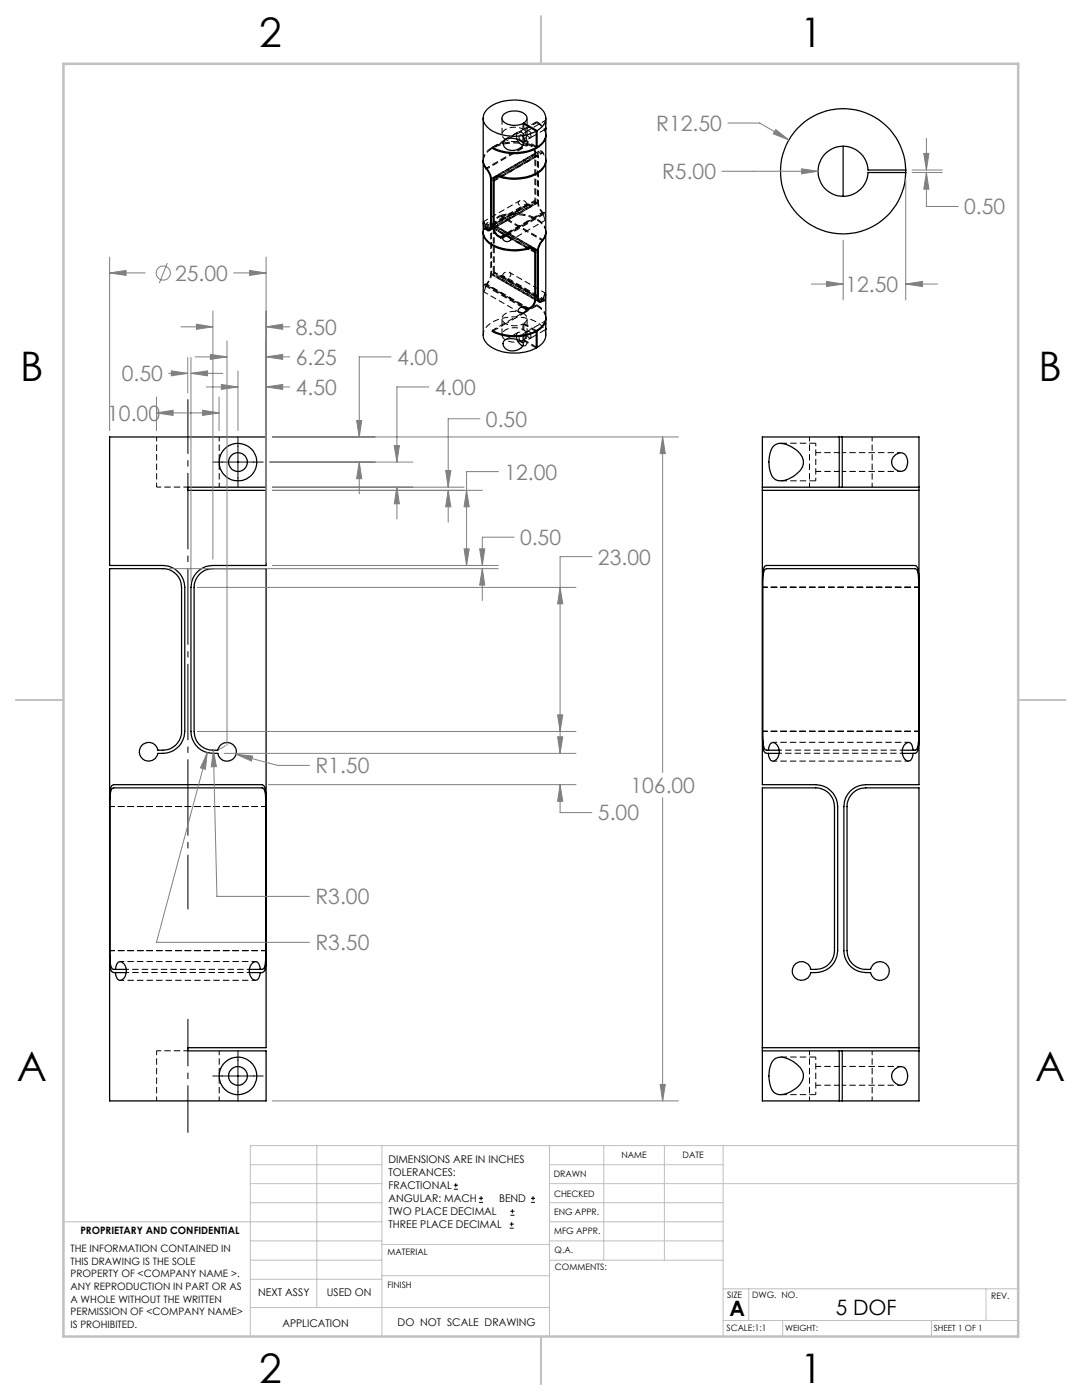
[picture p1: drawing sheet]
<svg xmlns="http://www.w3.org/2000/svg" width="216mm" height="279mm" viewBox="0 0 216 279" stroke-linecap="round" stroke-linejoin="round" font-family="sans-serif">
<g fill="none" stroke="#000" stroke-width=".2" stroke-dasharray="1.3 .6" stroke-dashoffset=".7" stroke-linecap="butt">
<path d="M103.7 29.6l1.1-.7M104.9 26.6a.82 .82 0 0 0 1 .9 .88 .88 0 0 0-.9-1.2l-.1 .3M105.6 27.4a.82 .82 0 0 1-.3-1.3 .88 .88 0 0 1 .6 1.3h-.3M106.9 30.7v9.4M107.4 31v9.4M107.7 30.4l-8.2 4.7M108.3 30.5a.49 .49 0 0 0-.7-.1 .49 .49 0 0 0-.2 .6M108.3 30.5l-8.2 4.7M97.1 44.8l8.1 4.7M97.1 56.9l8.1 4.7M97.9 54.7v-9.4M97.9 45.3a.49 .49 0 0 0-.2-.6 .49 .49 0 0 0-.6 .1"/>
<path d="M98.1 45.2v9.4M100.3 54.9l8.1 4.8M100.3 55.1l8 4.7M105.1 40.9l-8.1 4.6M105.1 40.6l-8.2 4.8M105.8 49.4l-8.2-4.8M106.7 40v-9.4M107.3 40.3v-9.4M108.3 42.6l-8.2 4.7M103.7 69.6l1.1-.6M104.9 66.6a.4 .4 0 0 1 .4-.4 .4 .4 0 0 1 .4 .3 .56 .56 0 0 1 .3 .6 .56 .56 0 0 1-.4 .5 1.1 1.1 0 0 1-.7-1M105.6 67.4a.4 .4 0 0 0 .5-.1 .4 .4 0 0 0 0-.6 .56 .56 0 0 0-.4-.5 .56 .56 0 0 0-.6 .1 1.1 1.1 0 0 0 .5 1.1"/>
<path d="M162.8 92.2v-3.7M162.8 96v-3.8M180.1 150.3h-24.6M180.1 149.7h-24.6M25.2 194.1h24.6M25.2 193.5h24.6M162.8 211v7.5"/>
</g>
<g fill="none" stroke="#000" stroke-width=".2" stroke-dasharray="1.3 .6" stroke-dashoffset=".4" stroke-linecap="butt">
<path d="M106.7 30.6a1.87 1.87 0 0 0-1.3-1.7M106.7 30.6l-8.6 5M107.1 24.5l-8.7 5M107.3 30.9l-8.7 5M98.1 45.2l8.6 5M98.1 54.6l8.6 5M98.6 44.9l8.7 5M98.6 54.3l8.7 5M99.9 43.2a1.86 1.86 0 0 0-1.3 1.7M106.7 40l-8.6 5M107.3 40.3l-8.7 5M103.2 67.8l-.2-.8"/>
<path d="M103.6 67.4a.4 .4 0 0 1 .3-.5 .4 .4 0 0 1 .5 .4 .6 .6 0 0 1-.1 1M108.9 66.8a3.8 3.8 0 0 0-3.1-3.1 9.1 9.1 0 0 0-8.6 1.4l-.5 .8-.3 .9M31.2 97.2h6.3M31.2 87.2v10M43.7 97.2v-10M161.5 87.2v10M174 97.2v-10M154.2 151.9h27.1M181.3 148.1h-27.1M24 195.6h27M51 191.9h-27M31.2 209.7h6.3"/>
<path d="M31.2 209.7v10M43.7 209.7v10M161.5 209.7v10M174 219.7v-10"/>
</g>
<g fill="none" stroke="#000" stroke-width=".2" stroke-dasharray="1.3 .6" stroke-dashoffset=".3" stroke-linecap="butt">
<path d="M103.8 28a.5 .5 0 0 1-.3-.6 .5 .5 0 0 1 .6-.4l.4 .5 .1 .5M104.4 25.8a3.5 3.5 0 0 0-4.1 .5 1.05 1.05 0 0 0 .6 1.6M104.5 27.8a1.06 1.06 0 0 0 .7-1 1.06 1.06 0 0 0-.8-1M105.2 28.3a1.88 1.88 0 0 0-1.8-2 1.02 1.02 0 0 0-.2 1.4M105.4 28.7a2.15 2.15 0 0 1 1.5 2M106.9 30.7l-8.8 5.1M107.4 31l-8.8 5.1M107.6 30.1l-8.8 5.1M96.5 58.2l7.2 4.2M96.9 57.1l7.3 4.2M97.8 46l8.7-5.1M97.9 45.3l8.8 5.1"/>
<path d="M97.9 54.7l8.8 5.1M98.1 54.6a3.9 3.9 0 0 1-1 2.3M98.4 45a2.18 2.18 0 0 1 1.5-2M98.4 45l8.9 5.1M98.4 54.4l8.9 5.1M98.8 55.2l8.8 5.1M100.3 54.9a.88 .88 0 0 1 .8-.6 .88 .88 0 0 1 .8 .5 .98 .98 0 0 1-1.6 .3M101.7 48.1l7.1-4.2M103.7 40.1l-7.2 4.1M105.1 40.9a.91 .91 0 0 1-1 .3 .91 .91 0 0 1-.7-.9 .94 .94 0 0 1 1.7 .3M106.5 49.5l-8.7-5.1M106.9 40.1l-8.8 5.1"/>
<path d="M107.4 40.4l-8.8 5.1M108.3 42.6l-.2-.2a3.9 3.9 0 0 1-.8-2.1M108.4 42.8l-7.2 4.2M108.8 58.5l-7.1-4.1M103.8 68l-.2-.6M104.4 62.6a3.5 3.5 0 0 0-4.1 .5 1.05 1.05 0 0 0 .6 1.5M104.5 64.5a1.06 1.06 0 0 0 .7-1 1.06 1.06 0 0 0-.8-.9M107.1 60.8l-8.8 5.1M183.4 117.2h-31.2M183.4 146h-31.2M21.9 161h31.2M21.9 189.7h31.2"/>
</g>
<g fill="none" stroke="#000" stroke-width=".2" stroke-dasharray="1.3 .6" stroke-linecap="butt">
<path d="M100.2 23.6v3.2M104.4 27.9v-3.3M104.6 28v.2l-.3 .1M105.2 26.8v-3.2M107.1 24.3v.2M108.9 26.9a3.2 3.2 0 0 0-1.8-2.4M96.9 57.1l-.4 1.1 .1-1.1 .1-.4 .2 .2M96.9 56.9l.2-.2M97.1 56.9l-.2 .2M98.4 54.4v-9M98.6 45.5v8.8M99.9 55l.4-.1"/>
<path d="M100.3 55.1l-.4 .1M105.1 40.6l.3 .1M105.4 40.9l-.3-.1M108.3 42.4l.1 .2M108.4 42.6l.2-.2 .2 .3v1.2l-.4-1.1M108.4 42.8l-.1-.2M100.2 63.6v3.2M103 67a.69 .69 0 0 1 .5-.7 .69 .69 0 0 1 .8 .3 1.81 1.81 0 0 1 .6 2.3l-.5 .1M104.4 64.6v3.3M104.5 67.8v-3.3M105.2 66.8v-3.2M107.1 61a3.1 3.1 0 0 1 1.8 2.5"/>
<path d="M107.1 61v-.2M155.8 96h7M162.8 88.5h-7M155.8 218.5h7M162.8 211h-7"/>
</g>
<g fill="none" stroke="#000" stroke-width=".25">
<path d="M96.4 32.1v14.1a3.8 3.8 0 0 0 3.2 3.2 11.4 11.4 0 0 0 6.4 0l.8 .3 .1 .6M96.4 32.1l.2 .8 .4 .9M96.4 23.6v8.4a3.8 3.8 0 0 0 1.1 2.3l.4 .7 .2 .8v9.4a.59 .59 0 0 1-.3 .7 .59 .59 0 0 1-.8-.1M97 33.8l.6 .9 .3 1M97.2 33.7l-.2 .1M97.9 35.7v9.4M98 35.6l-.1 .1M98.4 36v9.4M98.4 29.5l-.2 .1M98.6 35.9l-.2 .1M99.5 35.1l-.5 .3M99.9 35.4a.83 .83 0 0 0-1.3 .7v9.4a2.03 2.03 0 0 0 1.7 1.8"/>
<path d="M100.1 35.2l-.2 .2M100.5 28a3.1 3.1 0 0 1 3.9 .6 2.16 2.16 0 0 1-2.9 1.3 1.32 1.32 0 0 1-1-1.9zM103.2 27.8a2.03 2.03 0 0 0 1.2 1.2M103.8 28l.5 .4M104.5 24.6a1.1 1.1 0 0 0 .7-1.2 1.1 1.1 0 0 0-.9-.9 3.4 3.4 0 0 0-4 .7 1.21 1.21 0 0 0 .9 1.6 4.3 4.3 0 0 0 3.2-.1l2.6 1.5M104.5 24.6l2.7 1.5M104.5 24.6v.2M107 26.2v3.3a9.9 9.9 0 0 1-8.8-.1v.2M107 29.2l.2 .2M107.2 26.1a2.6 2.6 0 0 0 1.2-4 8.3 8.3 0 0 0-7.4-2 5.1 5.1 0 0 0-4.6 3.1 2.94 2.94 0 0 0 2.1 3 9.7 9.7 0 0 0 8.5 0M107.2 26.1v3.3M108.9 27a3.2 3.2 0 0 1-2.2 2.8 9.9 9.9 0 0 1-8.5-.2"/>
<path d="M108.9 25.7v1.1a3 3 0 0 1-1.7 2.6M108.9 23.6v2.2M108.9 25.6v.2M108.9 32.1v14.1a4.2 4.2 0 0 1-1.2 2.5l-.5 1.4v9.4a.59 .59 0 0 0 .3 .7 .59 .59 0 0 0 .8-.1M108.9 27.1v4.9a3.8 3.8 0 0 1-3.2 3.1 11 11 0 0 1-6.3 0l-.8 .2-.2 .7M108.9 32.1a3.8 3.8 0 0 1-3.2 3.2 10.2 10.2 0 0 1-5.8 .1M168.2 29.2v10M180.7 33.9h-7.5a5 5 0 0 0-7.5-4 5 5 0 0 0 0 8.6 5 5 0 0 0 7.5-4.1h7.5M180.7 33.9a12.5 12.5 0 0 0-18-10.9 12.5 12.5 0 0 0-2.4 21 12.5 12.5 0 0 0 20-6.6l.4-3M180.7 33.9v.5M96.4 46.5v20.4a3.6 3.6 0 0 0 2.8 3 10.2 10.2 0 0 0 7.8-.4v-3.3M96.4 46.4a3.8 3.8 0 0 0 3.2 3.2 10.2 10.2 0 0 0 5.8 .1"/>
<path d="M96.9 45.6l.1 .2M97 45.5l-.1 .1M97.2 45.7l-.2 .1M97.9 45.1a.53 .53 0 0 1-.5 .7 .53 .53 0 0 1-.5-.6l-.4-1-.1 .2a1.79 1.79 0 0 0 .4 1.4l.1-.2M98 45.5l-.4 .3M98.1 45l-.2 .1M98.4 45.4a2.2 2.2 0 0 0 1.5 2M98.6 45.3l-.2 .1M99.9 47.4l.4 .1M100.1 47.3l-.2 .1M100.3 47.3v-.1a.84 .84 0 0 1 1.1-.2 .84 .84 0 0 1 .4 1 .95 .95 0 0 1-1.5-.5M100.9 47l-.6 .3"/>
<path d="M101.2 47l-.9 .5M105.2 49.5l.2 .2M105.4 49.7a.86 .86 0 0 1 1.3 .7v9.4a1.93 1.93 0 0 1-1.6 1.8M105.8 49.4l.6 .3M106.7 50.2l.2 .1M106.7 59.6l.2 .1M106.9 59.7a2.23 2.23 0 0 1-1.5 2M106.9 50.3v9.4M107.2 59.3l.2 .1M107.3 59.8l.4 .3M107.3 49.9l.1 .1M107.4 59.4a.52 .52 0 0 0 .5 .6 .52 .52 0 0 0 .5-.5l.4-1v.9l-.1 .6-.2 .1-.1-.2"/>
<path d="M107.4 50v9.4M108.2 48h.1M108.3 48l-.8 1.3-.1 .7M108.3 59.8l.1 .1M108.4 59.9l-.1 .2M108.9 46.5v16.9a3.6 3.6 0 0 1-2.6 2.9 9.8 9.8 0 0 1-8.1-.4v.2M108.9 46.4l-.1 .8-.5 .8M98.2 66.1a9.7 9.7 0 0 0 8.8 .1M98.4 66l-.2 .1M100.6 68a3.3 3.3 0 0 1 3.8 .4 .96 .96 0 0 1-.8 1.2 2.07 2.07 0 0 1-3.2-.8zM103.2 67.8a2.07 2.07 0 0 0 1.2 1.2M103.8 68l.5 .4"/>
<path d="M104.1 61.3l1 .5M104.4 61.2l.7 .4M105.1 61.6a.94 .94 0 0 0-1.7 .2v.2a.87 .87 0 0 0 .9 .5 .87 .87 0 0 0 .8-.7M105.2 61.6l.2 .1M105.4 61.7l-.3 .1M106.8 66.1l.2 .1M107 66l.2 .1M107 69.3l.2 .1M107.2 66.1v3.3M108.1 60l.2 .1M108.9 63.5a2.99 2.99 0 0 1-1.7 2.6M108.9 65.7v1.2a3.1 3.1 0 0 1-1.7 2.5"/>
<path d="M108.9 63.6v2.1M108.9 65.6v.1M21.9 87.2h31.2v10h-15.6v.7h15.6v15h-9.5a4.6 4.6 0 0 0-5.5 4.3v28.8a4.7 4.7 0 0 0 5.4 4.4 1.86 1.86 0 0 0 2.8 1.2 1.86 1.86 0 0 0 0-3.1 1.86 1.86 0 0 0-2.8 1.2h-.2a4 4 0 0 1-4.6-3.7v-28.8a3.7 3.7 0 0 1 3.8-3.7h10.6v95.6h-15.6v.6h15.6v10h-31.2v-106.2h9.4a4 4 0 0 1 4.8 2.9l.1 .8v28.8a4 4 0 0 1-4.7 3.7 1.86 1.86 0 0 0-2.9-1.2 1.86 1.86 0 0 0 0 3.1 1.86 1.86 0 0 0 2.9-1.2h.1a4.7 4.7 0 0 0 5.3-4.4v-28.8a4.6 4.6 0 0 0-5.6-4.3h-9.4zM152.1 97.2h15.4M152.1 97.9h31.3M154.4 88.9a2.33 2.33 0 0 1 2.7-.1 4.8 4.8 0 0 1 3.2 3.1 3.5 3.5 0 0 1-2 3.2 3.8 3.8 0 0 1-3.5 .7 3.9 3.9 0 0 1-1.4-3.6l.4-2.1zM167.5 87.2h-15.4v69.4h8.3a8.5 8.5 0 0 1 4.7 .7 4.5 4.5 0 0 1 2 3.7v28.7a4.7 4.7 0 0 1-5.3 4.4 1.87 1.87 0 0 1-2.9 1.2 1.87 1.87 0 0 1 0-3.1 1.87 1.87 0 0 1 2.9 1.3h.1a4 4 0 0 0 4.6-3.8v-28.7a3.7 3.7 0 0 0-3.7-3.8h-10.7v62.5h15.4M167.5 87.2h.6M167.5 87.2v10M167.5 97.2h.6M168.1 97.2h15.3M168.1 87.2h15.3v69.4h-8.4a8.9 8.9 0 0 0-4.3 .5 4.4 4.4 0 0 0-2.3 3.9v28.7a4.7 4.7 0 0 0 5.3 4.4 1.88 1.88 0 0 0 2.9 1.3 1.88 1.88 0 0 0 0-3.2 1.88 1.88 0 0 0-2.9 1.3h-.1a4 4 0 0 1-4.6-3.8v-28.7a3.7 3.7 0 0 1 3.8-3.8h10.6v62.5h-15.3"/>
<path d="M168.1 87.2v10M178.3 91.2a1.48 1.48 0 0 1 1.6-.8 1.48 1.48 0 0 1 1.2 1.4 2.39 2.39 0 0 1-.7 2.1 1.8 1.8 0 0 1-2.1-.5 1.8 1.8 0 0 1 0-2.2zM152.2 117.2l.1-3.4a.85 .85 0 0 1 1.1-.9h29.2a1.09 1.09 0 0 1 .6 1.1l.1 3.2M152.2 117.2v28.8M152.2 117.2h.1M152.2 117.2a6.6 6.6 0 0 1 .5-3.6l.3-.1h28.6a1.51 1.51 0 0 1 1.3 .2l.3 1 .1 2.5M183.3 117.2v28.8M152.2 146a8.7 8.7 0 0 0 .4 4.2l.7 .2M152.2 146h.1M152.2 146l.2 2.9a.82 .82 0 0 0 .6 .8h.3M153.3 149.7a1.46 1.46 0 0 1 .9-1.5 2.07 2.07 0 0 1 1.3 1.7 2.07 2.07 0 0 1-1 2 .91 .91 0 0 1-1.1-1l-.1-.5M153.3 149.7h2.2"/>
<path d="M153.3 150.4h2.2M180.1 149.7h2.1M180.1 150.4h2.1M182.2 149.7a1.66 1.66 0 0 0-.8-1.5 1.98 1.98 0 0 0-.9 3.2l.8 .5a1.43 1.43 0 0 0 .9-1.5M183.3 146a7.6 7.6 0 0 1-.5 3.6l-.6 .1M183.3 146a9.6 9.6 0 0 1-.3 4.1l-.2 .2-.6 .1M21.9 161a6.6 6.6 0 0 1 .5-3.7l.3-.1h28.6a1.32 1.32 0 0 1 1.3 .2l.4 1.1 .1 2.5M21.9 161a10.6 10.6 0 0 1 .4-4.2 1.42 1.42 0 0 1 1.4-.2h28.1a.92 .92 0 0 1 1.2 1.1l.1 3.3M21.9 161v28.7M53.1 161h.1M21.9 189.7l.2 3a.82 .82 0 0 0 .6 .8h.3M21.9 189.7a8.7 8.7 0 0 0 .5 4.3l.6 .1"/>
<path d="M23 193.5a1.46 1.46 0 0 1 1-1.6 2.07 2.07 0 0 1 1.2 1.8 2.07 2.07 0 0 1-1 1.9 .91 .91 0 0 1-1.1-.9l-.1-.6M23 194.1h2.2M23 193.5h2.2M49.8 194.1h2.1M49.8 193.5h2.1M51.9 193.5a1.66 1.66 0 0 0-.7-1.6 1.98 1.98 0 0 0-1 3.3l.8 .5a1.43 1.43 0 0 0 .9-1.6M53.1 189.7a7.6 7.6 0 0 1-.5 3.7l-.7 .1M53.1 189.7h.1M53.1 189.7l-.1 3a1.37 1.37 0 0 1-.7 1.4h-.4M152.1 209.1h31.3M152.1 209.7h15.4M154.4 211.5a2.52 2.52 0 0 1 3-.1 4 4 0 0 1 2.9 3.7 5.2 5.2 0 0 1-5.1 3.3 2.56 2.56 0 0 1-1.7-2.5 5.5 5.5 0 0 1 .9-4.4z"/>
<path d="M167.5 219.7h.6M167.5 209.7v10M167.5 209.7h.6M168.1 209.7h15.3M168.1 209.7v10M178.6 213.4a1.37 1.37 0 0 1 1.4-.5 1.37 1.37 0 0 1 1 1.1 1.99 1.99 0 0 1-1 2.6 1.83 1.83 0 0 1-1.9-1.1 1.83 1.83 0 0 1 .5-2.1z"/>
<circle cx="47.5" cy="92.2" r="1.88"/>
<circle cx="47.5" cy="92.2" r="3.7"/>
<circle cx="47.5" cy="214.7" r="1.87"/>
<circle cx="47.5" cy="214.7" r="3.7"/>
</g>
<path d="M104.4 25.8l-3.5 2.1M108.8 24.1l-3.6 2M108.9 25.5l-.1-1.4 .1 .6M97.1 56.7l.6-1 .2-1M107.4 40.4l.2 .9 .7 1.1M104.4 62.6l-3.5 2M108.8 64.1l-3.6 2M108.9 64.7l-.1-.6 .1 1.4M168.1 94.1h11.7M179.8 90.3h-11.7M168.1 216.6h11.7M179.8 212.8h-11.7" fill="none" stroke="#000" stroke-width=".2" stroke-dasharray="1.3 .6" stroke-dashoffset=".5" stroke-linecap="butt"/>
<path d="M103.3 26.3l-2.4 1.5M104.5 27.8l2.5 1.4M100.9 64.6l-2.5 1.4M103.3 66.4l-2.4 1.4M104.5 67.8l2.5 1.4M104.5 67.8a1.09 1.09 0 0 0 .7-1.1 1.09 1.09 0 0 0-.9-1 3.4 3.4 0 0 0-4 .7 1.42 1.42 0 0 0 1.5 1.8 4 4 0 0 0 2.6-.3M106.8 66.1l-2.4-1.5M107 66l-2.5-1.5M162.8 94.1h4.7M167.5 90.3h-4.7M162.8 216.6h4.7M167.5 212.8h-4.7" fill="none" stroke="#000" stroke-width=".2" stroke-dasharray="1.3 .6" stroke-dashoffset=".2" stroke-linecap="butt"/>
<path d="M106 27.4l2.9-1.7M107.1 24.3a3.1 3.1 0 0 1 1.8 2.5M106 67.4l2.9-1.7M108.9 63.4a3.1 3.1 0 0 0-1.8-2.6" fill="none" stroke="#000" stroke-width=".2" stroke-dasharray="1.3 .6" stroke-dashoffset="-.1" stroke-linecap="butt"/>
<g fill="none" stroke="#000" stroke-width=".2" stroke-dasharray="1.3 .6" stroke-dashoffset=".8" stroke-linecap="butt">
<path d="M100.9 27.9a3.9 3.9 0 0 0 3.5 0M104.5 28.3l1.3-.8M105 26.2l-1.3 .8M107.3 30.9a.59 .59 0 0 1 .2-.7 .59 .59 0 0 1 .8 .1M108.9 32l-.1-.6-.5-.9M96.8 45.8l8.1-4.7M97.1 44.8l-.5 .8-.2 .7M97.1 44.6a.58 .58 0 0 1 .7-.2 .58 .58 0 0 1 .3 .8M100.5 55.4l8 4.7M108.5 42.4l-8 4.6M100.9 64.6a3.9 3.9 0 0 0 3.5 0M104.5 68.3l1.3-.8"/>
<path d="M104.9 61.3l-8.1-4.6M105 66.2l-1.3 .8"/>
</g>
<path d="M108.3 30.3l.5 .9 .1 .7M96.4 46.2l.2-.8 .5-.8M98.6 54.3a.83 .83 0 0 0 .4 .8 .83 .83 0 0 0 .9-.1M105.4 40.7a.85 .85 0 0 0 1.3-.7" fill="none" stroke="#000" stroke-width=".2" stroke-dasharray="1.3 .6" stroke-dashoffset=".9" stroke-linecap="butt"/>
<g fill="none" stroke="#000" stroke-width=".2" stroke-dasharray="1.3 .6" stroke-dashoffset=".6" stroke-linecap="butt">
<path d="M104.4 29a.61 .61 0 0 0 .8-.7M105.4 28.7l-8.3 4.8M105.4 28.9l-8.2 4.8M108.3 30.3l-8.4 4.9M97.1 44.6l8.3 4.9M97.1 56.7l8.3 4.8M98 45.5l8.4-4.8M99 55l8.3 4.8M99.9 55.2a.97 .97 0 0 1-1.5-.8M99.9 43l8.4 4.8M99.9 55l8.4 4.9M99.9 43.2l8.3 4.8"/>
<path d="M99.9 55.2l8.2 4.8M105.4 40.7l-8.3 4.9M105.4 40.9l-8.2 4.8M106.9 40.1a.94 .94 0 0 1-.5 .9 .94 .94 0 0 1-1-.1M108.3 42.4l-8.4 4.8"/>
</g>
<path d="M96.4 31.9a3.8 3.8 0 0 1 3.3-3.1 10.4 10.4 0 0 1 5.7-.1M100.9 27.9l-2.6 1.5M104.5 24.7v3.1M105.4 28.9a9 9 0 0 0-8.2 1.5l-.6 .8-.2 .8M107 29.4l-2.6-1.5M107.1 24.3l-2.7 1.5M96.9 56.9l7.5 4.3M99.9 43a9 9 0 0 1 8.2 1.5l.6 .8 .2 .9M108.4 42.6l-7.5 4.3M108.9 46.3a4.2 4.2 0 0 0-3.7-3.2 10.5 10.5 0 0 0-5.3 .1M107 69.4l-2.6-1.5M107.1 61l-2.7 1.6" fill="none" stroke="#000" stroke-width=".2" stroke-dasharray="1.3 .6" stroke-dashoffset=".1" stroke-linecap="butt"/>
<g fill="none" stroke="#808080" stroke-width=".2">
<path d="M144 34.2h19.2M145.2 24.6h6.4l5.8 3.3M154.8 25.9l2.6 2-3.1-1.2zM159.9 33.7l3.3 .5-3.3 .5zM180.7 35.7v24.2M182 33.9h6M182 34.4h6M184.3 30.6h1l-.4 3.3zM184.9 34.4l.4 3.3h-1zM184.9 34.4v6.8h6.3M184.9 27.6v6.3M21.9 54.5l3.3-.5v1z"/>
<path d="M21.9 51.3v34.6M21.9 54.5h7.1M33.4 52.5l-1.6 4M46.6 54.5h6.5M49.8 54l3.3 .5-3.3 .5zM53.1 51.3v60.9M161.9 56.7h6.3M164.9 56.2l3.3 .5-3.3 .5zM168.2 47.9v12M180.7 56.7l3.3-.5v1zM180.7 56.7h6.4M31.2 79.2v6.7"/>
<path d="M33.7 74.5h3.8M34.2 74l3.3 .5-3.3 .5zM36.1 65.2h6.4M37.5 71.3v7.1M38.1 74.5l3.3-.5v1zM38.1 71.3v44.7M38.1 74.5h6.4M38.9 71.2h6.4M39.2 64.7l3.3 .5-3.3 .5zM41.1 77.2h6.4M42 70.7l3.3 .5-3.3 .5zM42.5 62.1v49.5"/>
<path d="M43.7 79.2v6.7M44.2 76.7l3.3 .5-3.3 .5zM45.3 68.1v80.7M47.5 74v11.9M53.1 71.2l3.3-.5v1zM53.1 65.2l3.3-.5v1zM53.1 77.2l3.3-.5v1zM53.1 71.2h4.7M53.1 77.2h4.7M53.1 65.2h4.7M78 71.2h-6.3v16M85.5 77.2h-6.3v15"/>
<path d="M31.2 82.4l3.3-.5v1zM31.2 82.4h.1M31.2 82.4h12.5M40.4 81.9l3.3 .5-3.3 .5zM53.8 92.2h28.6M54.4 87.2h81M54.4 97.2h38.2M54.4 97.9h41.9M71.2 83.9h1l-.5 3.3zM71.7 92.2l.5 3.3h-1zM71.7 92.2v6.4M78.7 88.9h1l-.5 3.3z"/>
<path d="M79.2 97.2l.5 3.3h-1zM79.2 97.2v6.4M88.9 93.9h1.1l-.6 3.3zM89.4 97.9l.6 3.2h-1.1zM89.4 97.9v6.3M93.1 97.9l.5 3.2h-1zM95.8 83.6h-6.4v13.6M99.4 94.1h-6.3v18.8M132.2 87.2l.6 3.3h-1.1zM132.2 87.2v67M33.8 113.5h65.6M39.4 117.2h75.5"/>
<path d="M54.4 112.9h45M92.6 109.5h1l-.5 3.4zM95.7 109.5h1l-.5 3.4zM96.2 113.5l.5 3.3h-1zM96.2 113.5v6.3M102.6 107.2h-6.4v5.7M111.8 117.2l.5 3.3h-1zM118.1 111.1h-6.3v39.3M39.4 146h75.5M41.3 150.2l-.3 3.3-1-.3zM41.3 150.2l-10.1 37.9h30.5M42.6 149.7l.6 3.3h-1z"/>
<path d="M42.6 149.7l.7 29.2h18.4M44.7 150.4h70.2M45 148.8l-1.3 .7M47.1 150.5l3.3 .4-.2 1zM47.1 150.5l8.3 2.3h6.3M53.6 156.6h61.3M111.3 142.7h1l-.5 3.3zM111.3 147h1l-.5 3.4zM111.8 156.6l.5 3.3h-1zM111.8 156.6v5.6h6.3M132.2 159.2v60.5M54.4 219.7h81"/>
<path d="M131.7 216.4h1.1l-.6 3.3z"/>
<circle cx="32.6" cy="54.5" r="1.42"/>
</g>
<g fill="none" stroke="#000" stroke-width=".2">
<path d="M42.4 92.2h10.1M47.5 87.2v10.1M42.4 214.7h10.1M47.5 209.7v10.1M90.6 237.3h.8M90.6 236.5h.8M90.9 236.1v.9M95.6 240h.8M95.6 239.1h.8M96 238.7v.8M105.9 240h.9M105.9 239.1h.9"/>
<path d="M106.4 238.7v.8M101.7 245.1h.8M101.7 244.3h.8M101.8 242.5h.9M101.8 241.7h.9M102.1 243.9v.8M102.2 241.3v.8"/>
</g>
<path d="M37.5 226.1v-22.7" fill="none" stroke="#000" stroke-width=".2" stroke-dasharray="15.2 1.3 1.3 1.3" stroke-dashoffset="5.8" stroke-linecap="butt"/>
<path d="M37.5 181.5v-101.8" fill="none" stroke="#000" stroke-width=".2" stroke-dasharray="15.2 1.3 1.3 1.3" stroke-dashoffset="4.3" stroke-linecap="butt"/>
<g fill="none" stroke="#c0c0c0" stroke-width=".2">
<path d="M50 232.4h26.2M50 236.2h26.2M63.2 228.6v32.3M76.2 228.6v38.1M109.6 228.6v38.1M109.6 232.4h34.7M109.6 236.2h93.6M120.5 228.6v22.9M132.6 228.6v22.9M144.3 228.6v38.1M203.2 228.6h-153.2v38.1M12.7 243.8h63.5"/>
<path d="M50 251.5h26.2M50 240h26.2M50 247.7h26.2M50 255.3h26.2M76.2 254.6h33.4M76.2 248.4h33.4M109.6 251.5h34.7M109.6 243.8h34.7M109.6 240h34.7M109.6 247.7h34.7M144.3 257.2h58.9M149.4 257.2v6.3"/>
<path d="M196.7 257.2v6.3M50 260.9h59.6M144.3 263.5h58.9M156.2 263.5v3.2M185.9 263.5v3.2"/>
</g>
<path d="M108 3.2v9.5M3.1 139.7h9.6M203.2 139.7h9.5M108 266.7v9.6" fill="none" stroke="#c0c0c0" stroke-width=".25"/>
<path d="M12.7 12.7h190.5v254h-190.5z" fill="none" stroke="#c0c0c0" stroke-width=".5"/>
<path d="M71.2 83.9h1l-.5 3.3zM71.7 92.2l.5 3.3h-1zM78.7 88.9h1l-.5 3.3zM79.2 97.2l.5 3.3h-1zM88.9 93.9h1.1l-.6 3.3zM89.4 97.9l.6 3.2h-1.1zM93.1 97.9l.5 3.2h-1zM92.6 109.5h1l-.5 3.4zM95.7 109.5h1l-.5 3.4zM96.2 113.5l.5 3.3h-1zM111.8 117.2l.5 3.3h-1zM111.3 142.7h1l-.5 3.3zM111.3 147h1l-.5 3.4zM111.8 156.6l.5 3.3h-1zM132.2 87.2l.6 3.3h-1.1zM131.7 216.4h1.1l-.6 3.3zM21.9 54.5l3.3-.5v1zM49.8 54l3.3 .5-3.3 .5zM42 70.7l3.3 .5-3.3 .5zM53.1 71.2l3.3-.5v1zM39.2 64.7l3.3 .5-3.3 .5zM53.1 65.2l3.3-.5v1zM41.3 150.2l-1.3 3 1 .3zM42.6 149.7l-.4 3.3h1zM44.2 76.7l3.3 .5-3.3 .5zM53.1 77.2l3.3-.5v1zM34.2 74l3.3 .5-3.3 .5zM38.1 74.5l3.3-.5v1zM31.2 82.4l3.3-.5v1zM40.4 81.9l3.3 .5-3.3 .5zM47.1 150.5l3.1 1.4 .2-1zM159.9 33.7v1l3.3-.5zM184.3 30.6h1l-.4 3.3zM184.9 34.4l.4 3.3h-1zM154.8 25.9l-.5 .8 3.1 1.2zM164.9 56.2l3.3 .5-3.3 .5zM180.7 56.7l3.3-.5v1z" fill="#808080"/>
<g font-size="8.1">
<text x="51.7" y="9.3">2</text>
<text x="159.7" y="9.3">1</text>
<text x="4" y="76">B</text>
<text x="207.2" y="76">B</text>
<text x="3.3" y="215.7">A</text>
<text x="206.5" y="215.7">A</text>
<text x="51.7" y="276">2</text>
<text x="159.7" y="276">1</text>
</g>
<g font-size="4.2" fill="#808080">
<text x="130.9" y="26.1">R12.50</text>
<text x="132.1" y="35.8">R5.00</text>
<text x="192.4" y="42.8">0.50</text>
<text x="34.9" y="56">25.00</text>
<text x="168.7" y="58.3">12.50</text>
<text x="59" y="66.8">8.50</text>
<text x="24.3" y="76.1">0.50</text>
<text x="59" y="72.8">6.25</text>
<text x="79.2" y="72.8">4.00</text>
<text x="21.4" y="84">10.00</text>
<text x="59" y="78.8">4.50</text>
<text x="86.7" y="78.8">4.00</text>
<text x="97" y="85.1">0.50</text>
<text x="100.6" y="95.7">12.00</text>
<text x="103.8" y="108.8">0.50</text>
<text x="119.3" y="112.7">23.00</text>
<text x="62.9" y="154.3">R1.50</text>
<text x="125.8" y="158.3">106.00</text>
<text x="119.3" y="163.7">5.00</text>
<text x="62.9" y="180.5">R3.00</text>
<text x="62.9" y="189.6">R3.50</text>
</g>
<g font-size="4.2">
<text x="145.6" y="262.7">A</text>
<text x="166.8" y="262.4">5 DOF</text>
</g>
<g font-size="2.1">
<text x="77.5" y="232.2">DIMENSIONS ARE IN INCHES</text>
<text x="77.5" y="234.7">TOLERANCES:</text>
<text x="77.5" y="237.3">FRACTIONAL</text>
<text x="77.5" y="239.9">ANGULAR: MACH</text>
<text x="99.6" y="239.9">BEND</text>
<text x="77.5" y="242.5">TWO PLACE DECIMAL</text>
<text x="77.5" y="245.1">THREE PLACE DECIMAL</text>
<text x="51.5" y="258.7">NEXT ASSY</text>
<text x="65.2" y="258.6">USED ON</text>
<text x="56.3" y="264.8">APPLICATION</text>
<text x="79.3" y="264.6">DO NOT SCALE DRAWING</text>
</g>
<g font-size="2">
<text x="14.1" y="249.9">THE INFORMATION CONTAINED IN</text>
<text x="16" y="246.3">PROPRIETARY AND CONFIDENTIAL</text>
<text x="14.1" y="252.4">THIS DRAWING IS THE SOLE</text>
<text x="14.1" y="254.9">PROPERTY OF &lt;COMPANY NAME &gt;.</text>
<text x="14.1" y="257.4">ANY REPRODUCTION IN PART OR AS</text>
<text x="14.1" y="260">A WHOLE WITHOUT THE WRITTEN</text>
<text x="14.1" y="262.5">PERMISSION OF &lt;COMPANY NAME&gt;</text>
<text x="14.1" y="265">IS PROHIBITED.</text>
</g>
<g font-size="1.8">
<text x="124" y="231.1">NAME</text>
<text x="136.2" y="231.1">DATE</text>
<text x="110.5" y="234.8">DRAWN</text>
<text x="110.5" y="238.9">CHECKED</text>
<text x="110.6" y="242.5">ENG APPR.</text>
<text x="77.3" y="250.5">MATERIAL</text>
<text x="110.6" y="246.3">MFG APPR.</text>
<text x="110.7" y="250">Q.A.</text>
<text x="77.3" y="257">FINISH</text>
<text x="110.7" y="253.5">COMMENTS:</text>
<text x="145.1" y="259">SIZE</text>
<text x="150.1" y="259.1">DWG. NO.</text>
<text x="197.8" y="259.2">REV.</text>
<text x="145" y="265.7">SCALE:1:1</text>
</g>
<g font-size="1.7">
<text x="156.7" y="265.7">WEIGHT:</text>
<text x="186.3" y="265.7">SHEET 1 OF 1</text>
</g>
</svg>
